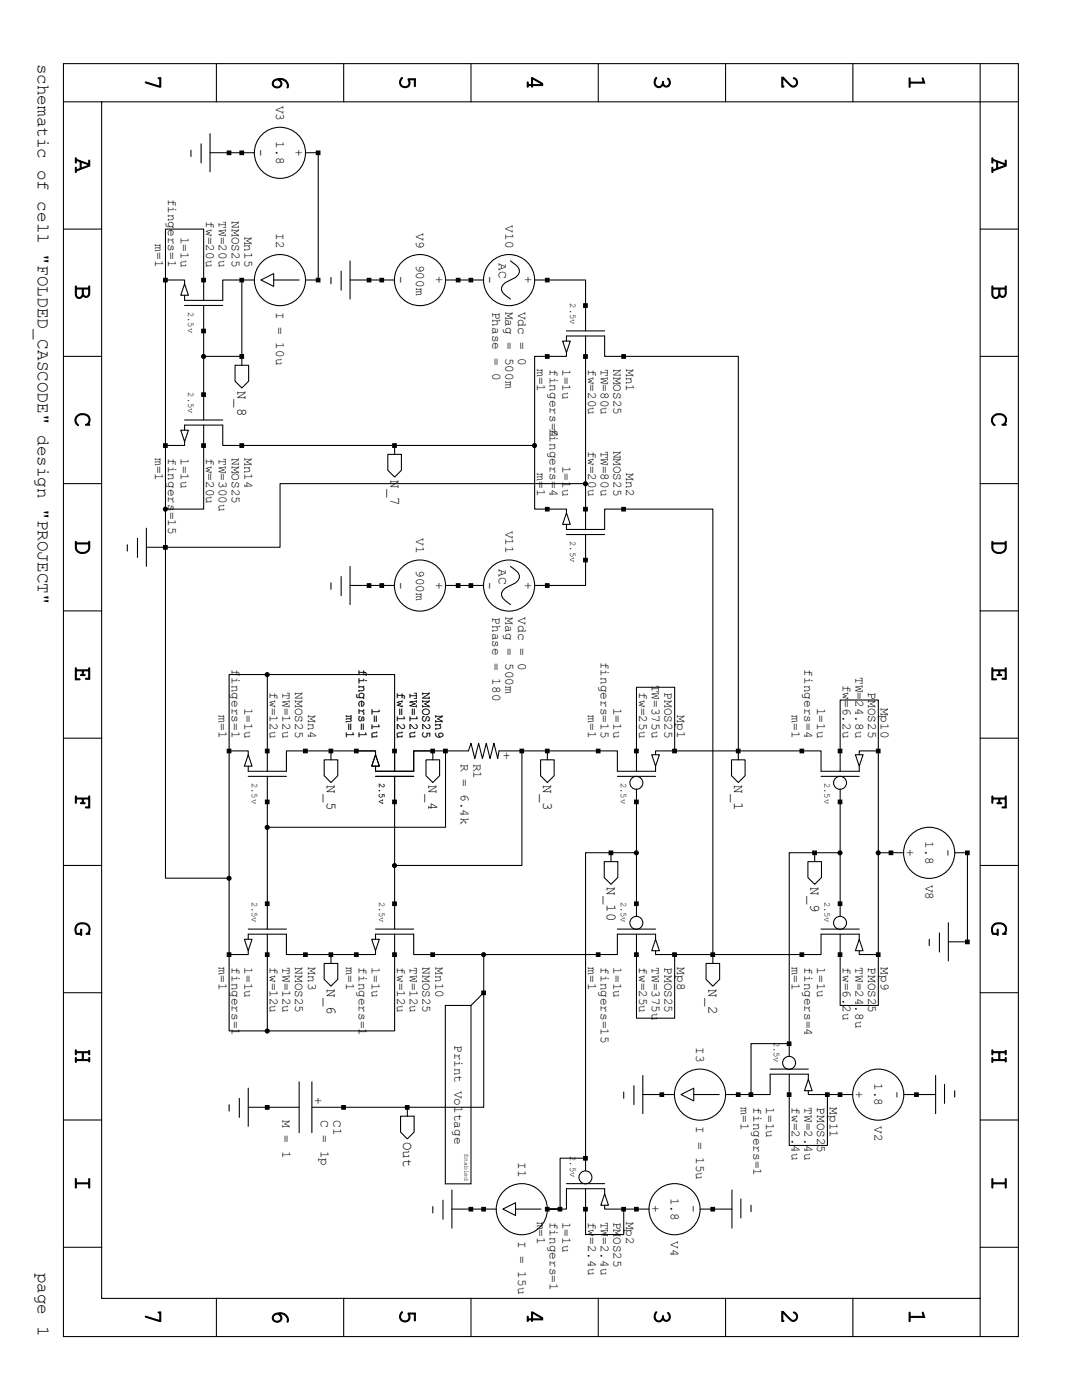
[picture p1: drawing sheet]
<svg xmlns="http://www.w3.org/2000/svg" width="216mm" height="279mm" viewBox="0 0 216 279" stroke-linecap="round" stroke-linejoin="round" font-family="sans-serif">
<g fill="none" stroke="#000" stroke-width=".21">
<path d="M12.7 12.7h190.5v254h-190.5zM43.2 12.7v7.6M68.6 12.7v7.6M94 12.7v7.6M119.4 12.7v7.6M144.8 12.7v7.6M170.2 12.7v7.6M195.6 12.7v7.6h7.6M12.7 20.3h7.6M20.3 20.3h175.3v238.8h-175.3zM38.1 30v1.2M40.1 28.7v3.8"/>
<path d="M41.9 26.7v7.6M41.9 30.5h8.9M61 30.5h2.5v25.4h-2.5M12.7 45.7h7.6M33 55.9h3.8v.7M33 55.9v-10.2h7.6v14.2M33 55.9v53.3M36.8 56.6l.8 2.3h-1.5zM48.3 55.9h-3.9v4h-7.6v-1M48.3 55.9h2.5M48.3 55.9v17M52.1 55.9l2.5-1.3v2.5z"/>
<path d="M54.6 55.9h5.1M66 55.4v1.2M68.1 54.1v3.8M69.8 52.1v7.6M69.8 55.9h8.9M88.9 55.9h7.6M101.9 52.1l1 .7a1.42 1.42 0 0 1 .8 1.3 1.42 1.42 0 0 1-.8 1.3l-2.1 1a1.42 1.42 0 0 0-.7 1.3 1.42 1.42 0 0 0 .7 1.2l1.1 .8M106.7 55.9h10.1v10.1M195.6 45.7h7.6M12.7 71.1h7.6M36.8 61h7.6M40.6 61v22.8"/>
<path d="M40.6 71.1h7.7M46.9 72.9h2.7v3.2l-1.3 1.3-1.4-1.3zM112.3 68.1h1.5l-.8 2.3zM113 70.4v.7h-6.3v17.8M113 68.1v-1h7.6v4h26.7v80.5M113 66h7.6M116.8 67.1v38.6M195.6 71.1h7.6M12.7 96.5h7.6M36.1 85.9h1.5l-.8 2.2zM36.8 88.1v.8h-3.8M36.8 85.9v-1.1h7.6v4.1h62.3"/>
<path d="M36.8 83.8h7.6M40.6 84.8v16.8h-7.6M77.4 90.7h2.7v3.2l-1.4 1.3-1.3-1.3zM78.7 88.9v1.8M106.7 88.9v12.7h6.3v.8M116.8 96.5h-60.9v12.7h-22.9M195.6 96.5h7.6M25.4 108.7v1.3M27.4 107.4v3.9M29.2 105.4v7.6M29.2 109.2h3.8M33 109.2v66.1h12.7"/>
<path d="M66 116.3v1.3M68.1 115.1v3.8M69.8 113v7.6M69.8 116.8h8.9M88.9 116.8h7.6M101.9 113l1 .8a1.42 1.42 0 0 1 .8 1.3 1.42 1.42 0 0 1-.8 1.2l-2.1 1a1.42 1.42 0 0 0-.7 1.3 1.42 1.42 0 0 0 .7 1.3l1.1 .8M113 102.4l.8 2.2h-1.5zM113 104.6v1.1h7.6v-4.1h21.6v90.7M113 106.7h7.6M116.8 106.7v10.1h-10.1M12.7 121.9h7.6M53.3 134.6h-7.6v15.3"/>
<path d="M53.3 134.6h25.4v19.3M53.3 134.6v19.3M195.6 121.9h7.6M12.7 147.3h7.6M45.7 149.9h3.8v.7M45.7 149.9v40.6M49.5 150.6l.8 2.3h-1.5zM49.5 154.9h7.6M53.3 154.9v30.5M64.7 151.6h2.7v3.2l-1.4 1.4-1.3-1.4zM66 149.9v1.7M74.9 150.6l.8 2.3h-1.5z"/>
<path d="M74.9 150.6v-.7h-17.8v4h-7.6v-1M74.9 154.9h7.6M78.7 154.9v30.5M85 151.6h2.7v3.2l-1.3 1.4-1.4-1.4zM86.4 149.9h-3.9v4h-7.6v-1M86.4 149.9h7.1l.5-1.6 .7 3.1 .8-3.1 .8 3.1 .7-3.1 .8 3.1 .8-3.1 .7 3.1 .3-1.5h23.6v4h7.6v-1M86.4 149.9v1.7M88.9 149.9v15.2h-35.6M104.1 149.9v22.8h-25.4M107.9 151.6h2.7v3.2l-1.4 1.4-1.3-1.4zM109.2 149.9v1.7M123.2 154.9h7.6"/>
<path d="M127 157.5v25.4M130 150.6h1.6l-.8 2.3zM134.6 149.9h-3.8v.7M134.6 149.9h29.2v4h7.6v-1M134.6 149.9v-12.7h-7.6v16.7M146 151.6h2.7v3.2l-1.4 1.4-1.3-1.4zM163.8 154.9h7.6M167.6 157.5v25.4M170.7 150.6h1.5l-.8 2.3zM175.3 149.9h-3.9v.7M175.3 149.9v-10.2h-7.7v14.2M175.3 149.9v40.6"/>
<path d="M195.6 147.3h7.6M12.7 172.7h7.6M120.6 172h2.7v3.1l-1.4 1.4-1.3-1.4zM121.9 170.2h-5.1v60.9M121.9 170.2h5.1M121.9 170.2v1.8M161.2 172h2.7v3.1l-1.3 1.4-1.4-1.4zM162.6 170.2h-5.1v38.1M162.6 170.2h5M162.6 170.2v1.8M175.3 170.2h5M190.5 170.2h2.5v17.8h-3.8"/>
<path d="M195.6 172.7h7.6M12.7 198.1h7.6M45.7 190.5v15.2h7.6M48.8 187.5h1.5l-.8 2.2zM49.5 189.7v.8h-3.8M49.5 187.5v-1.1h7.6v4.1h17.8v-.8M49.5 185.4h7.6M53.3 186.4v19.3M64.7 192.3h2.7v3.2l-1.4 1.3-1.3-1.3zM66 190.5v1.8M74.2 187.5h1.5l-.8 2.2zM74.9 187.5v-1.1h7.6v4.1h40.7v-4.1h7.6v1.1"/>
<path d="M74.9 185.4h7.6M78.7 186.4v19.3h-25.4M96.5 198.1v22.9h-15.2M96.5 198.1l-2.5 2.6M96.5 190.5v7.6M123.2 185.4h7.6M127 186.4v16.8h7.6v-12.7M130.8 187.5l.8 2.2h-1.6zM130.8 189.7v.8h3.8M140.9 192.3h2.7v3.2l-1.4 1.3-1.3-1.3zM163.8 185.4h7.6M167.6 186.4v14.3h7.7v-10.2"/>
<path d="M171.4 187.5l.8 2.2h-1.5zM171.4 189.7v.8h3.9M171.4 187.5v-1.1h-7.6v4.1h-29.2M185.4 187.5v1.2M187.5 186.2v3.8M189.2 184.1v7.7M195.6 198.1h7.6M47.8 219.2v3.8M49.5 217.2v7.6M59.7 215.9v10.2M62.2 215.9v10.2M88.9 200.7h5.1v35.6h-5.1z"/>
<path d="M124.5 217.9v1.3M126.5 216.7v3.8M128.3 214.6v7.6M128.3 218.4h6.3M135.9 218.4l2.5-1.2v2.5zM138.4 218.4h5.1M144.8 218.4h5.1M153.7 213.4h7.6M157.5 208.3h-7.6v10.1M157.5 214.4v14.2h7.6v-10.2M157.5 208.3v2.5M161.3 215.4l.8 2.3h-1.6z"/>
<path d="M161.3 217.7v.7h3.8M161.3 215.4v-1h-7.6v4h-3.8M165.1 218.4h5.1M180.3 218.4h6.4M186.7 214.6v7.6M188.5 216.4v3.8M190.5 217.7v1.2M12.7 223.5h7.6M45.7 220.5v1.2M49.5 221h10.2M62.2 221h19.1M79.9 222.8h2.7v3.1l-1.3 1.4-1.4-1.4z"/>
<path d="M81.3 221v1.8M88.4 239.5v3.8M90.2 237.5v7.6M113 236.2h7.6M116.8 231.1h-5v10.2h-2.6h3.8v-4.1h7.6v1.1M116.8 237.2v9.2h7.7v-5.1M116.8 231.1v2.6M120.6 238.3l.8 2.2h-1.5zM146 237.5v7.6M147.8 239.3v3.8M195.6 223.5h7.6M12.7 248.9h7.6"/>
<path d="M43.2 259.1v7.6M68.6 259.1v7.6M86.4 240.8v1.3M90.2 241.3h8.9M94 259.1v7.6M100.3 241.3l2.6-1.3v2.6zM102.9 241.3h5M119.4 259.1v7.6M120.6 240.5v.8h3.9M124.5 241.3h5M139.7 241.3h6.3M144.8 259.1v7.6"/>
<path d="M149.9 240.5v1.3M170.2 259.1v7.6M195.6 248.9h7.6M195.6 259.1v7.6"/>
<circle cx="55.9" cy="30.5" r="5.1"/>
<circle cx="55.9" cy="55.9" r="5.1"/>
<circle cx="83.8" cy="55.9" r="5.1"/>
<circle cx="101.6" cy="55.9" r="5.1"/>
<circle cx="83.8" cy="116.9" r="5.1"/>
<circle cx="101.6" cy="116.9" r="5.1"/>
<circle cx="127" cy="156.2" r="1.29"/>
<circle cx="167.6" cy="156.2" r="1.29"/>
<circle cx="185.4" cy="170.2" r="5.1"/>
<circle cx="127" cy="184.2" r="1.29"/>
<circle cx="167.6" cy="184.2" r="1.29"/>
<circle cx="139.7" cy="218.5" r="5.1"/>
<circle cx="157.5" cy="212.1" r="1.29"/>
<circle cx="175.2" cy="218.5" r="5.1"/>
<circle cx="116.8" cy="235" r="1.29"/>
<circle cx="104.1" cy="241.3" r="5.1"/>
<circle cx="134.6" cy="241.3" r="5.1"/>
</g>
<g fill="#000" stroke="#000" stroke-width=".21">
<path d="M45.3 30.1h.8v.8h-.8z" fill-rule="evenodd"/>
<path d="M47.9 30.1h.7v.8h-.7z" fill-rule="evenodd"/>
<path d="M63.1 30.1h.7v.8h-.7z" fill-rule="evenodd"/>
<path d="M32.6 55.5h.8v.8h-.8z" fill-rule="evenodd"/>
<path d="M40.3 55.5h.7v.8h-.7z" fill-rule="evenodd"/>
<path d="M47.9 55.5h.7v.8h-.7z" fill-rule="evenodd"/>
<path d="M63.1 55.5h.7v.8h-.7z" fill-rule="evenodd"/>
<path d="M73.3 55.5h.7v.8h-.7z" fill-rule="evenodd"/>
<path d="M75.8 55.5h.7v.8h-.7z" fill-rule="evenodd"/>
<path d="M91.1 55.5h.7v.8h-.7z" fill-rule="evenodd"/>
<path d="M93.6 55.5h.7v.8h-.7z" fill-rule="evenodd"/>
<path d="M108.8 55.5h.8v.8h-.8z" fill-rule="evenodd"/>
<path d="M40.3 65.7h.7v.7h-.7z" fill-rule="evenodd"/>
<path d="M40.3 78.4h.7v.7h-.7z" fill-rule="evenodd"/>
<path d="M47.9 70.8h.7v.7h-.7z" fill-rule="evenodd"/>
<path d="M108.8 70.8h.8v.7h-.8z" fill-rule="evenodd"/>
<path d="M116.5 60.6h.7v.7h-.7z" fill-rule="evenodd"/>
<path d="M116.5 70.8h.7v.7h-.7z" fill-rule="evenodd"/>
<path d="M124.1 70.8h.7v.7h-.7z" fill-rule="evenodd"/>
<path d="M32.6 88.6h.8v.7h-.8z" fill-rule="evenodd"/>
<path d="M40.3 88.6h.7v.7h-.7z" fill-rule="evenodd"/>
<path d="M47.9 88.6h.7v.7h-.7z" fill-rule="evenodd"/>
<path d="M78.4 88.6h.7v.7h-.7z" fill-rule="evenodd"/>
<path d="M32.6 108.9h.8v.7h-.8z" fill-rule="evenodd"/>
<path d="M73.3 116.5h.7v.7h-.7z" fill-rule="evenodd"/>
<path d="M75.8 116.5h.7v.7h-.7z" fill-rule="evenodd"/>
<path d="M91.1 116.5h.7v.7h-.7z" fill-rule="evenodd"/>
<path d="M93.6 116.5h.7v.7h-.7z" fill-rule="evenodd"/>
<path d="M108.8 101.3h.8v.7h-.8z" fill-rule="evenodd"/>
<path d="M108.8 116.5h.8v.7h-.8z" fill-rule="evenodd"/>
<path d="M116.5 101.3h.7v.7h-.7z" fill-rule="evenodd"/>
<path d="M116.5 111.4h.7v.7h-.7z" fill-rule="evenodd"/>
<path d="M124.1 101.3h.7v.7h-.7z" fill-rule="evenodd"/>
<path d="M45.3 149.5h.8v.7h-.8z" fill-rule="evenodd"/>
<path d="M53 149.5h.7v.7h-.7z" fill-rule="evenodd"/>
<path d="M60.6 149.5h.7v.7h-.7z" fill-rule="evenodd"/>
<path d="M65.7 149.5h.7v.7h-.7z" fill-rule="evenodd"/>
<path d="M70.7 149.5h.8v.7h-.8z" fill-rule="evenodd"/>
<path d="M78.4 149.5h.7v.7h-.7z" fill-rule="evenodd"/>
<path d="M86 149.5h.7v.7h-.7z" fill-rule="evenodd"/>
<path d="M88.5 149.5h.7v.7h-.7z" fill-rule="evenodd"/>
<path d="M103.8 149.5h.7v.7h-.7z" fill-rule="evenodd"/>
<path d="M108.8 149.5h.8v.7h-.8z" fill-rule="evenodd"/>
<path d="M119 149.5h.7v.7h-.7z" fill-rule="evenodd"/>
<path d="M126.6 149.5h.7v.7h-.7z" fill-rule="evenodd"/>
<path d="M134.2 149.5h.8v.7h-.8z" fill-rule="evenodd"/>
<path d="M146.9 149.5h.8v.7h-.8z" fill-rule="evenodd"/>
<path d="M159.6 149.5h.8v.7h-.8z" fill-rule="evenodd"/>
<path d="M167.3 149.5h.7v.7h-.7z" fill-rule="evenodd"/>
<path d="M174.9 149.5h.7v.7h-.7z" fill-rule="evenodd"/>
<path d="M53 159.7h.7v.7h-.7z" fill-rule="evenodd"/>
<path d="M78.4 159.7h.7v.7h-.7z" fill-rule="evenodd"/>
<path d="M121.5 169.8h.8v.8h-.8z" fill-rule="evenodd"/>
<path d="M126.6 159.7h.7v.7h-.7z" fill-rule="evenodd"/>
<path d="M162.2 169.8h.7v.8h-.7z" fill-rule="evenodd"/>
<path d="M167.3 159.7h.7v.7h-.7z" fill-rule="evenodd"/>
<path d="M177.4 169.8h.7v.8h-.7z" fill-rule="evenodd"/>
<path d="M192.7 169.8h.7v.8h-.7z" fill-rule="evenodd"/>
<path d="M45.3 190.2h.8v.7h-.8z" fill-rule="evenodd"/>
<path d="M53 180h.7v.7h-.7z" fill-rule="evenodd"/>
<path d="M53 190.2h.7v.7h-.7z" fill-rule="evenodd"/>
<path d="M60.6 190.2h.7v.7h-.7z" fill-rule="evenodd"/>
<path d="M65.7 190.2h.7v.7h-.7z" fill-rule="evenodd"/>
<path d="M70.7 190.2h.8v.7h-.8z" fill-rule="evenodd"/>
<path d="M78.4 180h.7v.7h-.7z" fill-rule="evenodd"/>
<path d="M78.4 190.2h.7v.7h-.7z" fill-rule="evenodd"/>
<path d="M86 190.2h.7v.7h-.7z" fill-rule="evenodd"/>
<path d="M96.1 197.8h.8v.7h-.8z" fill-rule="evenodd"/>
<path d="M119 190.2h.7v.7h-.7z" fill-rule="evenodd"/>
<path d="M126.6 190.2h.7v.7h-.7z" fill-rule="evenodd"/>
<path d="M126.6 180h.7v.7h-.7z" fill-rule="evenodd"/>
<path d="M134.2 190.2h.8v.7h-.8z" fill-rule="evenodd"/>
<path d="M141.9 190.2h.7v.7h-.7z" fill-rule="evenodd"/>
<path d="M159.6 190.2h.8v.7h-.8z" fill-rule="evenodd"/>
<path d="M167.3 190.2h.7v.7h-.7z" fill-rule="evenodd"/>
<path d="M167.3 180h.7v.7h-.7z" fill-rule="evenodd"/>
<path d="M174.9 190.2h.7v.7h-.7z" fill-rule="evenodd"/>
<path d="M192.7 187.6h.7v.7h-.7z" fill-rule="evenodd"/>
<path d="M131.7 218.1h.7v.7h-.7z" fill-rule="evenodd"/>
<path d="M146.9 218.1h.8v.7h-.8z" fill-rule="evenodd"/>
<path d="M149.5 218.1h.7v.7h-.7z" fill-rule="evenodd"/>
<path d="M157.1 218.1h.7v.7h-.7z" fill-rule="evenodd"/>
<path d="M157.1 207.9h.7v.8h-.7z" fill-rule="evenodd"/>
<path d="M164.7 218.1h.7v.7h-.7z" fill-rule="evenodd"/>
<path d="M167.3 218.1h.7v.7h-.7z" fill-rule="evenodd"/>
<path d="M182.5 218.1h.7v.7h-.7z" fill-rule="evenodd"/>
<path d="M53 220.6h.7v.8h-.7z" fill-rule="evenodd"/>
<path d="M68.2 220.6h.7v.8h-.7z" fill-rule="evenodd"/>
<path d="M80.9 220.6h.7v.8h-.7z" fill-rule="evenodd"/>
<path d="M116.5 230.8h.7v.7h-.7z" fill-rule="evenodd"/>
<path d="M93.6 241h.7v.7h-.7z" fill-rule="evenodd"/>
<path d="M96.1 241h.8v.7h-.8z" fill-rule="evenodd"/>
<path d="M108.8 241h.8v.7h-.8z" fill-rule="evenodd"/>
<path d="M111.4 241h.7v.7h-.7z" fill-rule="evenodd"/>
<path d="M116.5 241h.7v.7h-.7z" fill-rule="evenodd"/>
<path d="M124.1 241h.7v.7h-.7z" fill-rule="evenodd"/>
<path d="M126.6 241h.7v.7h-.7z" fill-rule="evenodd"/>
<path d="M141.9 241h.7v.7h-.7z" fill-rule="evenodd"/>
<circle cx="40.6" cy="71.1" r=".4"/>
<circle cx="106.7" cy="88.9" r=".4"/>
<circle cx="116.8" cy="96.5" r=".4"/>
<circle cx="33" cy="101.6" r=".4"/>
<circle cx="53.3" cy="134.6" r=".4"/>
<circle cx="45.7" cy="175.3" r=".4"/>
<circle cx="53.3" cy="165.1" r=".4"/>
<circle cx="78.7" cy="172.7" r=".4"/>
<circle cx="127" cy="170.2" r=".4"/>
<circle cx="167.6" cy="170.2" r=".4"/>
<circle cx="175.2" cy="170.2" r=".4"/>
<circle cx="96.5" cy="190.5" r=".4"/>
<circle cx="53.3" cy="205.8" r=".4"/>
</g>
<g font-size="5">
<text x="29" y="15" transform="rotate(90 29 15)">7</text>
<text x="54.4" y="15" transform="rotate(90 54.4 15)">6</text>
<text x="79.8" y="15" transform="rotate(90 79.8 15)">5</text>
<text x="105.2" y="15" transform="rotate(90 105.2 15)">4</text>
<text x="130.6" y="15" transform="rotate(90 130.6 15)">3</text>
<text x="156" y="15" transform="rotate(90 156 15)">2</text>
<text x="181.4" y="15" transform="rotate(90 181.4 15)">1</text>
<text x="15" y="31.5" transform="rotate(90 15 31.5)">A</text>
<text x="197.9" y="31.5" transform="rotate(90 197.9 31.5)">A</text>
<text x="15" y="56.9" transform="rotate(90 15 56.9)">B</text>
<text x="197.9" y="56.9" transform="rotate(90 197.9 56.9)">B</text>
<text x="15" y="82.3" transform="rotate(90 15 82.3)">C</text>
<text x="197.9" y="82.3" transform="rotate(90 197.9 82.3)">C</text>
<text x="15" y="107.7" transform="rotate(90 15 107.7)">D</text>
<text x="197.9" y="107.7" transform="rotate(90 197.9 107.7)">D</text>
<text x="15" y="133.1" transform="rotate(90 15 133.1)">E</text>
<text x="197.9" y="133.1" transform="rotate(90 197.9 133.1)">E</text>
<text x="15" y="158.5" transform="rotate(90 15 158.5)">F</text>
<text x="197.9" y="158.5" transform="rotate(90 197.9 158.5)">F</text>
<text x="15" y="183.9" transform="rotate(90 15 183.9)">G</text>
<text x="197.9" y="183.9" transform="rotate(90 197.9 183.9)">G</text>
<text x="15" y="209.3" transform="rotate(90 15 209.3)">H</text>
<text x="197.9" y="209.3" transform="rotate(90 197.9 209.3)">H</text>
<text x="15" y="234.7" transform="rotate(90 15 234.7)">I</text>
<text x="197.9" y="234.7" transform="rotate(90 197.9 234.7)">I</text>
<text x="29" y="261.3" transform="rotate(90 29 261.3)">7</text>
<text x="54.4" y="261.3" transform="rotate(90 54.4 261.3)">6</text>
<text x="79.8" y="261.3" transform="rotate(90 79.8 261.3)">5</text>
<text x="105.2" y="261.3" transform="rotate(90 105.2 261.3)">4</text>
<text x="130.6" y="261.3" transform="rotate(90 130.6 261.3)">3</text>
<text x="156" y="261.3" transform="rotate(90 156 261.3)">2</text>
<text x="181.4" y="261.3" transform="rotate(90 181.4 261.3)">1</text>
</g>
<g font-size="3.5">
<text x="7.6" y="12.7" transform="rotate(90 7.6 12.7)">schematic of cell &quot;FOLDED_CASCODE&quot; design &quot;PROJECT&quot;</text>
<text x="7.6" y="254" transform="rotate(90 7.6 254)">page 1</text>
</g>
<g font-size="2.8">
<text x="47.4" y="78" transform="rotate(90 47.4 78)">N_8</text>
<text x="77.9" y="95.8" transform="rotate(90 77.9 95.8)">N_7</text>
<text x="65.2" y="156.8" transform="rotate(90 65.2 156.8)">N_5</text>
<text x="85.5" y="156.8" transform="rotate(90 85.5 156.8)">N_4</text>
<text x="108.4" y="156.8" transform="rotate(90 108.4 156.8)">N_3</text>
<text x="146.5" y="156.8" transform="rotate(90 146.5 156.8)">N_1</text>
<text x="121.1" y="177.1" transform="rotate(90 121.1 177.1)">N_10</text>
<text x="161.7" y="177.1" transform="rotate(90 161.7 177.1)">N_9</text>
<text x="65.2" y="197.4" transform="rotate(90 65.2 197.4)">N_6</text>
<text x="141.4" y="197.4" transform="rotate(90 141.4 197.4)">N_2</text>
<text x="80.4" y="227.9" transform="rotate(90 80.4 227.9)">Out</text>
</g>
<g font-size="2.5">
<text x="55.1" y="21.1" transform="rotate(90 55.1 21.1)">V3</text>
<text x="51.3" y="29.7" transform="rotate(90 51.3 29.7)">-</text>
<text x="55.1" y="28.2" transform="rotate(90 55.1 28.2)">1.8</text>
<text x="58.9" y="29.7" transform="rotate(90 58.9 29.7)">+</text>
<text x="33.5" y="39.6" transform="rotate(90 33.5 39.6)">fingers=1</text>
<text x="36.1" y="47.2" transform="rotate(90 36.1 47.2)">l=1u</text>
<text x="41.1" y="44.2" transform="rotate(90 41.1 44.2)">fw=20u</text>
<text x="43.7" y="44.2" transform="rotate(90 43.7 44.2)">TW=20u</text>
<text x="46.2" y="44.2" transform="rotate(90 46.2 44.2)">NMOS25</text>
<text x="48.8" y="47.2" transform="rotate(90 48.8 47.2)">Mn15</text>
<text x="55.1" y="46.5" transform="rotate(90 55.1 46.5)">I2</text>
<text x="83.1" y="46.5" transform="rotate(90 83.1 46.5)">V9</text>
<text x="100.8" y="45" transform="rotate(90 100.8 45)">V10</text>
<text x="31" y="48.8" transform="rotate(90 31 48.8)">m=1</text>
<text x="83.1" y="52.8" transform="rotate(90 83.1 52.8)">900m</text>
<text x="99.6" y="52.6" transform="rotate(90 99.6 52.6)">AC</text>
<text x="79.2" y="55.1" transform="rotate(90 79.2 55.1)">-</text>
<text x="86.9" y="55.1" transform="rotate(90 86.9 55.1)">+</text>
<text x="97" y="55.1" transform="rotate(90 97 55.1)">-</text>
<text x="104.6" y="55.1" transform="rotate(90 104.6 55.1)">+</text>
<text x="55.1" y="62.2" transform="rotate(90 55.1 62.2)">I = 10u</text>
<text x="98.3" y="62.2" transform="rotate(90 98.3 62.2)">Phase = 0</text>
<text x="100.8" y="62.2" transform="rotate(90 100.8 62.2)">Mag = 500m</text>
<text x="103.4" y="62.2" transform="rotate(90 103.4 62.2)">Vdc = 0</text>
<text x="107.2" y="73.7" transform="rotate(90 107.2 73.7)">m=1</text>
<text x="109.7" y="73.7" transform="rotate(90 109.7 73.7)">fingers=4</text>
<text x="112.3" y="73.7" transform="rotate(90 112.3 73.7)">l=1u</text>
<text x="117.3" y="73.7" transform="rotate(90 117.3 73.7)">fw=20u</text>
<text x="119.9" y="73.7" transform="rotate(90 119.9 73.7)">TW=80u</text>
<text x="122.4" y="73.7" transform="rotate(90 122.4 73.7)">NMOS25</text>
<text x="125" y="73.7" transform="rotate(90 125 73.7)">Mn1</text>
<text x="109.7" y="85.3" transform="rotate(90 109.7 85.3)">fingers=4</text>
<text x="117.3" y="89.9" transform="rotate(90 117.3 89.9)">fw=20u</text>
<text x="119.9" y="89.9" transform="rotate(90 119.9 89.9)">TW=80u</text>
<text x="122.4" y="89.9" transform="rotate(90 122.4 89.9)">NMOS25</text>
<text x="31" y="91.4" transform="rotate(90 31 91.4)">m=1</text>
<text x="33.5" y="91.4" transform="rotate(90 33.5 91.4)">fingers=15</text>
<text x="36.1" y="91.4" transform="rotate(90 36.1 91.4)">l=1u</text>
<text x="41.1" y="91.4" transform="rotate(90 41.1 91.4)">fw=20u</text>
<text x="43.7" y="91.4" transform="rotate(90 43.7 91.4)">TW=300u</text>
<text x="46.2" y="91.4" transform="rotate(90 46.2 91.4)">NMOS25</text>
<text x="48.8" y="91.4" transform="rotate(90 48.8 91.4)">Mn14</text>
<text x="107.2" y="94.5" transform="rotate(90 107.2 94.5)">m=1</text>
<text x="112.3" y="93" transform="rotate(90 112.3 93)">l=1u</text>
<text x="125" y="94.5" transform="rotate(90 125 94.5)">Mn2</text>
<text x="83.1" y="107.4" transform="rotate(90 83.1 107.4)">V1</text>
<text x="100.8" y="105.9" transform="rotate(90 100.8 105.9)">V11</text>
<text x="83.1" y="113.8" transform="rotate(90 83.1 113.8)">900m</text>
<text x="99.6" y="113.5" transform="rotate(90 99.6 113.5)">AC</text>
<text x="79.2" y="116.1" transform="rotate(90 79.2 116.1)">-</text>
<text x="86.9" y="116.1" transform="rotate(90 86.9 116.1)">+</text>
<text x="97" y="116.1" transform="rotate(90 97 116.1)">-</text>
<text x="104.6" y="116.1" transform="rotate(90 104.6 116.1)">+</text>
<text x="98.3" y="123.2" transform="rotate(90 98.3 123.2)">Phase = 180</text>
<text x="100.8" y="123.2" transform="rotate(90 100.8 123.2)">Mag = 500m</text>
<text x="103.4" y="123.2" transform="rotate(90 103.4 123.2)">Vdc = 0</text>
<text x="46.2" y="133.6" transform="rotate(90 46.2 133.6)">fingers=1</text>
<text x="71.6" y="133.6" transform="rotate(90 71.6 133.6)">fingers=1</text>
<text x="119.9" y="132.1" transform="rotate(90 119.9 132.1)">fingers=15</text>
<text x="130" y="136.7" transform="rotate(90 130 136.7)">TW=375u</text>
<text x="160.5" y="133.6" transform="rotate(90 160.5 133.6)">fingers=4</text>
<text x="168.1" y="136.7" transform="rotate(90 168.1 136.7)">fw=6.2u</text>
<text x="170.7" y="135.1" transform="rotate(90 170.7 135.1)">TW=24.8u</text>
<text x="43.7" y="142.7" transform="rotate(90 43.7 142.7)">m=1</text>
<text x="48.8" y="141.2" transform="rotate(90 48.8 141.2)">l=1u</text>
<text x="53.8" y="138.2" transform="rotate(90 53.8 138.2)">fw=12u</text>
<text x="56.4" y="138.2" transform="rotate(90 56.4 138.2)">TW=12u</text>
<text x="58.9" y="138.2" transform="rotate(90 58.9 138.2)">NMOS25</text>
<text x="61.5" y="142.7" transform="rotate(90 61.5 142.7)">Mn4</text>
<text x="69.1" y="142.7" transform="rotate(90 69.1 142.7)">m=1</text>
<text x="74.2" y="141.2" transform="rotate(90 74.2 141.2)">l=1u</text>
<text x="79.2" y="138.2" transform="rotate(90 79.2 138.2)">fw=12u</text>
<text x="81.8" y="138.2" transform="rotate(90 81.8 138.2)">TW=12u</text>
<text x="84.3" y="138.2" transform="rotate(90 84.3 138.2)">NMOS25</text>
<text x="86.9" y="142.7" transform="rotate(90 86.9 142.7)">Mn9</text>
<text x="117.3" y="142.7" transform="rotate(90 117.3 142.7)">m=1</text>
<text x="122.4" y="141.2" transform="rotate(90 122.4 141.2)">l=1u</text>
<text x="127.5" y="138.2" transform="rotate(90 127.5 138.2)">fw=25u</text>
<text x="132.6" y="138.2" transform="rotate(90 132.6 138.2)">PMOS25</text>
<text x="135.1" y="142.7" transform="rotate(90 135.1 142.7)">Mp1</text>
<text x="158" y="142.7" transform="rotate(90 158 142.7)">m=1</text>
<text x="163.1" y="141.2" transform="rotate(90 163.1 141.2)">l=1u</text>
<text x="173.2" y="138.2" transform="rotate(90 173.2 138.2)">PMOS25</text>
<text x="175.8" y="141.2" transform="rotate(90 175.8 141.2)">Mp10</text>
<text x="91.9" y="152.4" transform="rotate(90 91.9 152.4)">R = 6.4k</text>
<text x="94.5" y="152.4" transform="rotate(90 94.5 152.4)">R1</text>
<text x="101.9" y="150.1" transform="rotate(-180 101.9 150.1)">+</text>
<text x="184.7" y="167.9" transform="rotate(90 184.7 167.9)">1.8</text>
<text x="180.8" y="169.4" transform="rotate(90 180.8 169.4)">+</text>
<text x="188.5" y="169.4" transform="rotate(90 188.5 169.4)">-</text>
<text x="184.7" y="176.5" transform="rotate(90 184.7 176.5)">V8</text>
<text x="43.7" y="193" transform="rotate(90 43.7 193)">m=1</text>
<text x="46.2" y="193" transform="rotate(90 46.2 193)">fingers=1</text>
<text x="48.8" y="193" transform="rotate(90 48.8 193)">l=1u</text>
<text x="53.8" y="193" transform="rotate(90 53.8 193)">fw=12u</text>
<text x="56.4" y="193" transform="rotate(90 56.4 193)">TW=12u</text>
<text x="58.9" y="193" transform="rotate(90 58.9 193)">NMOS25</text>
<text x="61.5" y="193" transform="rotate(90 61.5 193)">Mn3</text>
<text x="69.1" y="193" transform="rotate(90 69.1 193)">m=1</text>
<text x="71.6" y="193" transform="rotate(90 71.6 193)">fingers=1</text>
<text x="74.2" y="193" transform="rotate(90 74.2 193)">l=1u</text>
<text x="79.2" y="193" transform="rotate(90 79.2 193)">fw=12u</text>
<text x="81.8" y="193" transform="rotate(90 81.8 193)">TW=12u</text>
<text x="84.3" y="193" transform="rotate(90 84.3 193)">NMOS25</text>
<text x="86.9" y="193" transform="rotate(90 86.9 193)">Mn10</text>
<text x="117.3" y="193" transform="rotate(90 117.3 193)">m=1</text>
<text x="119.9" y="193" transform="rotate(90 119.9 193)">fingers=15</text>
<text x="122.4" y="193" transform="rotate(90 122.4 193)">l=1u</text>
<text x="127.5" y="193" transform="rotate(90 127.5 193)">fw=25u</text>
<text x="130" y="193" transform="rotate(90 130 193)">TW=375u</text>
<text x="132.6" y="193" transform="rotate(90 132.6 193)">PMOS25</text>
<text x="135.1" y="193" transform="rotate(90 135.1 193)">Mp8</text>
<text x="158" y="193" transform="rotate(90 158 193)">m=1</text>
<text x="160.5" y="193" transform="rotate(90 160.5 193)">fingers=4</text>
<text x="163.1" y="193" transform="rotate(90 163.1 193)">l=1u</text>
<text x="168.1" y="193" transform="rotate(90 168.1 193)">fw=6.2u</text>
<text x="170.7" y="193" transform="rotate(90 170.7 193)">TW=24.8u</text>
<text x="173.2" y="193" transform="rotate(90 173.2 193)">PMOS25</text>
<text x="175.8" y="193" transform="rotate(90 175.8 193)">Mp9</text>
<text x="90.7" y="208.5" transform="rotate(90 90.7 208.5)">Print Voltage</text>
<text x="138.9" y="209" transform="rotate(90 138.9 209)">I3</text>
<text x="62.7" y="218.9" transform="rotate(90 62.7 218.9)">+</text>
<text x="147.8" y="221" transform="rotate(90 147.8 221)">m=1</text>
<text x="150.4" y="221" transform="rotate(90 150.4 221)">fingers=1</text>
<text x="152.9" y="221" transform="rotate(90 152.9 221)">l=1u</text>
<text x="158" y="221" transform="rotate(90 158 221)">fw=2.4u</text>
<text x="160.5" y="221" transform="rotate(90 160.5 221)">TW=2.4u</text>
<text x="163.1" y="221" transform="rotate(90 163.1 221)">PMOS25</text>
<text x="165.6" y="221" transform="rotate(90 165.6 221)">Mp11</text>
<text x="170.7" y="217.7" transform="rotate(90 170.7 217.7)">+</text>
<text x="174.5" y="216.2" transform="rotate(90 174.5 216.2)">1.8</text>
<text x="178.3" y="217.7" transform="rotate(90 178.3 217.7)">-</text>
<text x="56.4" y="223.5" transform="rotate(90 56.4 223.5)">M = 1</text>
<text x="64" y="223.5" transform="rotate(90 64 223.5)">C = 1p</text>
<text x="66.5" y="223.5" transform="rotate(90 66.5 223.5)">C1</text>
<text x="138.9" y="224.8" transform="rotate(90 138.9 224.8)">I = 15u</text>
<text x="174.5" y="224.8" transform="rotate(90 174.5 224.8)">V2</text>
<text x="103.4" y="231.9" transform="rotate(90 103.4 231.9)">I1</text>
<text x="133.9" y="239" transform="rotate(90 133.9 239)">1.8</text>
<text x="107.2" y="243.8" transform="rotate(90 107.2 243.8)">m=1</text>
<text x="109.7" y="243.8" transform="rotate(90 109.7 243.8)">fingers=1</text>
<text x="112.3" y="243.8" transform="rotate(90 112.3 243.8)">l=1u</text>
<text x="117.3" y="243.8" transform="rotate(90 117.3 243.8)">fw=2.4u</text>
<text x="119.9" y="243.8" transform="rotate(90 119.9 243.8)">TW=2.4u</text>
<text x="122.4" y="243.8" transform="rotate(90 122.4 243.8)">PMOS25</text>
<text x="125" y="243.8" transform="rotate(90 125 243.8)">Mp2</text>
<text x="130" y="240.5" transform="rotate(90 130 240.5)">+</text>
<text x="137.7" y="240.5" transform="rotate(90 137.7 240.5)">-</text>
<text x="103.4" y="247.6" transform="rotate(90 103.4 247.6)">I = 15u</text>
<text x="133.9" y="247.6" transform="rotate(90 133.9 247.6)">V4</text>
</g>
<g font-size="1.8">
<text x="37.6" y="62.2" transform="rotate(90 37.6 62.2)">2.5v</text>
<text x="113.8" y="60.5" transform="rotate(90 113.8 60.5)">2.5v</text>
<text x="37.6" y="78.3" transform="rotate(90 37.6 78.3)">2.5v</text>
<text x="113.8" y="108" transform="rotate(90 113.8 108)">2.5v</text>
<text x="50.2" y="156.2" transform="rotate(90 50.2 156.2)">2.5v</text>
<text x="75.7" y="156.2" transform="rotate(90 75.7 156.2)">2.5v</text>
<text x="123.9" y="156.2" transform="rotate(90 123.9 156.2)">2.5v</text>
<text x="164.6" y="156.2" transform="rotate(90 164.6 156.2)">2.5v</text>
<text x="50.2" y="179.9" transform="rotate(90 50.2 179.9)">2.5v</text>
<text x="75.7" y="179.9" transform="rotate(90 75.7 179.9)">2.5v</text>
<text x="123.9" y="179.9" transform="rotate(90 123.9 179.9)">2.5v</text>
<text x="164.6" y="179.9" transform="rotate(90 164.6 179.9)">2.5v</text>
<text x="154.4" y="207.9" transform="rotate(90 154.4 207.9)">2.5v</text>
<text x="113.8" y="230.7" transform="rotate(90 113.8 230.7)">2.5v</text>
</g>
<text font-size="1.3" x="92.7" y="230.4" transform="rotate(90 92.7 230.4)">Enabled</text>
</svg>
